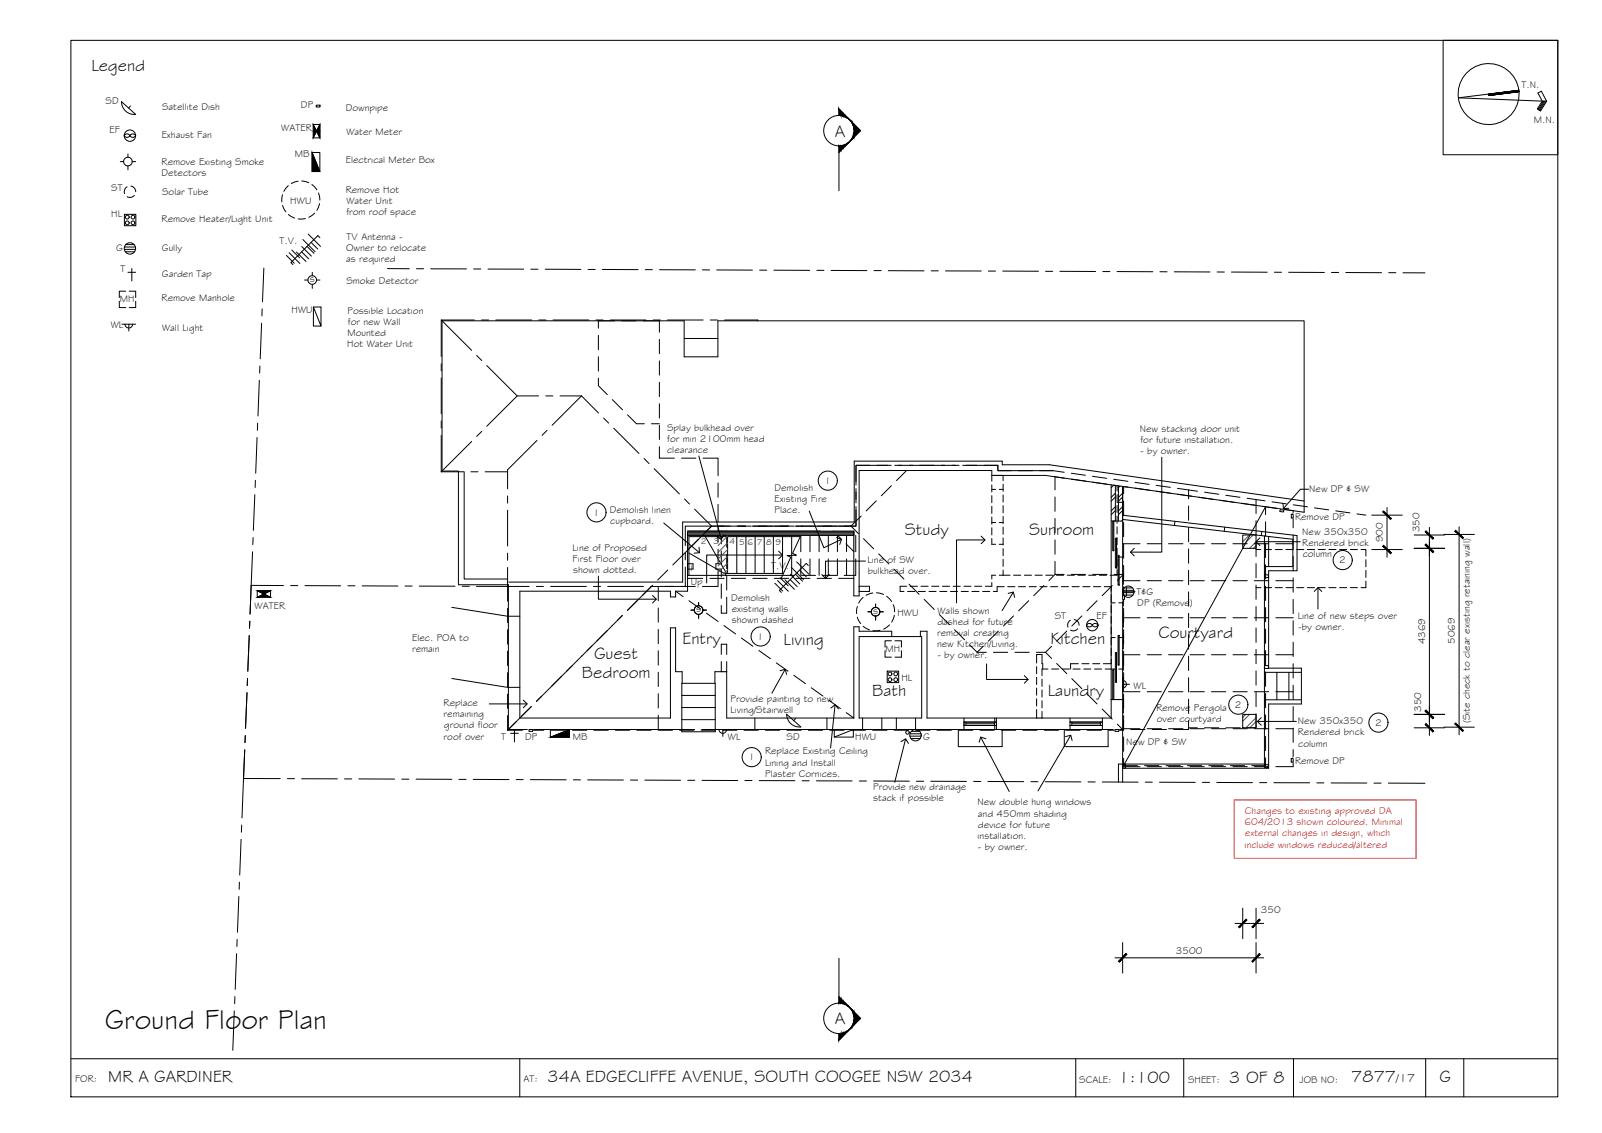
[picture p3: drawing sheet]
<svg xmlns="http://www.w3.org/2000/svg" width="420mm" height="297mm" viewBox="0 0 420 297" stroke-linecap="round" stroke-linejoin="round" font-family="sans-serif">
<!-- layer: BORDER -->
<g fill="none" stroke="#000" stroke-width=".26">
<path d="M18.6 10.6h390v277h-390zM378.5 10.6h30.1v30h-30.1zM398.4 23.7l-15.9 1.9 23.1 1-1.4-2.7-.8 .5 1.1 2.1-1.3 2.1 .8 .5 1.6-2.5M398.4 24l-7.9 1M404.8 26.5l-1.4 2.2M405.1 26.5l-1.5 2.3M405.3 26.6l-1.5 2.4M18.6 277.6h390M136.3 277.6v10M282.1 277.6v10M310.5 277.6v10M339.2 277.6v10"/>
<path d="M373.9 277.6v10M383.9 277.6v10"/>
<circle cx="390.4" cy="24.7" r="8"/>
</g>
<g fill="#000" stroke="#000" stroke-width=".26">
<path d="M390.4 24.7l8-1zM390.4 24.7l8-1v.3z"/>
<path d="M390.4 24.7l.1 .3 7.9-1zM390.5 25l7.9-1z"/>
</g>
<!-- layer: EXISTING -->
<g fill="none" stroke="#000" stroke-width=".26">
<path d="M156.9 99.2v1.9l2.4 2.4M156.9 87.9v3.8M156.9 93.5v3.8M161.2 84.1h-4.3v1.9M172.9 84.1v3M172.9 89v3.7M172.9 94.6v3.8M179.4 88.7h8.9M160.6 104.8l2.7 2.6M164.6 108.7l2.3 2.4h2.1M170.9 111.1h2M172.9 117.1v3h4"/>
<path d="M172.9 100.2v3.8M172.9 105.8v3.8M172.9 111.5v3.7M178.8 120.1h3.7M184.4 120.1h3.9v4.6M188.3 126.6v3.8M188.3 132.2v4.7M189.2 139.2v3.4M190.6 139.2v4.2M260.1 124.6v-1.2h-34.8v30.3M263.1 124.6h11.1l18.8 2.7M294.4 135.1l45.8 5.3v9.2h-7.5v25.6h8.6v9.4h-8.6v16.8h-38.3v3.6"/>
<path d="M294.4 136.2l44.7 5.2v7.1h-7.5M308.2 136.7l-.2 1.1M321.2 138.2l-.1 1.1M330.9 139.3l-.1 1.1M342 131.4l-66.8-9.6h-12.3v-.9h-38.9v16h-45v15.7h-45.6M189.2 144.5v3.3h-1.4v1.4h1.4v2M189.2 153.1v3.8M190.6 156.6v4.2h-1.4v-2.1M190.6 145.3v3.8M190.6 150.9v3.8M220.6 141.3l-2.1-2.1h-38.2v8.6h1.5v1.4h-1.5v5.8h-3.1v1.5h-1.4v-1.5h-39.5v33.2h39.5v-23.6h1.4v11.5h1.7v3M221.9 142.6l2 2v11.6h1.4v-1.1"/>
<path d="M331.6 140.5v59.8h-38.3v4.7M331.7 150.7h1v.7h-1zM332.7 140.6v7.9M133.3 161.6h3M178.8 179.1h8.8v12.7h-8.8zM189.2 173.4v2.7h-1.7v3M189.2 171.6v-2.7h1.4v2.7M225.3 166.9h16.4v21.3h-16.4zM233.9 166.9v-1.4h-8.6v-1.2h-1.4v23.9h-33.3v-14.7M241.4 166.9v-1.4h1.7v22.7h28.8M331.6 176.3h9.7M331.7 174.5h1v.8h-1z"/>
<path d="M334.9 176.3v7.2M338 176.3v7.2M133.3 180.2h3M178.8 191.3h-45.5v-38h-13.1v-29.8h-4.3v-39.4h63.5v9.4h8.9v-9.4h153.7v50.2l-47.6-6.8v63.8h-106.8M178.8 188.7h8.8M178.8 185.5h8.8M178.8 182.3h8.8M198 188.2v3.1M216.9 188.2v3.1M226.2 188.2v3.1M231.3 188.2v3.1M235.1 188.2v3.1"/>
<path d="M240.1 188.2v3.1M252.8 188.2v3.1M294.4 183.4h-3v4.8h-18.1M331.6 183.5h9.7M294.4 200.4h.8v1h-.8zM331.7 200.5h1v.7h-1z"/>
</g>
<!-- layer: ROOFPLAN -->
<g fill="none" stroke="#000" stroke-width=".26">
<path d="M115.7 83.9v9.6M115.7 95.4v1.8M115.7 99.1v9.4M124.4 83.9h-8.7l8 8M125 93.2l1.4 1.3M126.3 83.9h1.9M127.7 95.8l7.9 8M130.1 83.9h9.3M141.3 83.9h1.9M145 83.9h9.4M156.3 83.9h1.9M160 83.9h9.4"/>
<path d="M171.3 83.9h1.9M175.1 83.9h9.3M186.3 83.9h1.9M190 83.9h8.7v.2M115.7 110.4v1.8M115.7 114.1v9.6M123.7 115.7l-8 8M126.4 113.1l-1.4 1.3M140.8 115.5l-7.7 7.7v5M141.3 103.8h-5.7l-7.9 8M143.1 103.8h1.9M143.5 112.8l-1.3 1.3"/>
<path d="M146.9 103.8h5.6M152.5 103.8l-7.7 7.7M152.5 103.8l4.5 4.5M158.3 109.6l1.3 1.3M161 112.3l6.6 6.6M115.7 123.7h5.9M121.7 123.7v28.1h11.4M123.5 123.7h1.9M127.2 123.7h5.9M133.1 130v1.9M133.1 133.8v9.3M168.9 120.2l1.3 1.3"/>
<path d="M171.6 122.9l6.6 6.6M179.5 130.8l1.3 1.3M182.2 133.5l4.4 4.4M186.6 137.9l-2.2 2.3M186.6 137.9h3.3M191.8 137.9h3.7M197.4 137.9h3.8M203 137.9h3.8M208.7 137.9h3.7M214.3 137.9h3.7M219.9 137.9h3.3M223.2 137.9l2 2"/>
<path d="M225.9 135.3l-2.7 2.6M229.8 131.3l-2.6 2.7M233.8 127.3l-2.7 2.7M237.8 123.4l-2.7 2.6M276.7 130.3v3.8M276.7 135.9v3.8M279.2 125.4l-2.5-.4v3.4M281 125.6l3.7 .5M286.6 126.4l3.7 .6M292.1 127.2l3.8 .5M297.7 128l3.7 .5M303.3 128.8l3.7 .5"/>
<path d="M308.9 129.6l3.7 .5M314.4 130.4l3.7 .5M320 131.2l3.7 .5M325.6 131.9l3.7 .6M331.1 132.8l3.7 .5M336.7 133.5l2.5 .4v4.5M133.1 148.8v8.8M133.1 145v1.9M133.1 159.5v3.7M167.2 157.4l-2.7 2.7M171.2 153.4l-2.7 2.7M175.1 149.5l-2.6 2.6"/>
<path d="M179.1 145.5l-2.6 2.6M183.1 141.5l-2.7 2.6M226.5 141.2l2.6 2.7M230.4 145.2l2.7 2.7M234.4 149.2l2.7 2.6M238.4 153.2l2.7 2.6M242.4 157.1l2.6 2.7M269.8 157.5l-2.6 2.6M273.8 153.5l-2.7 2.7M276.7 141.6v3.7M276.7 147.2v3.4M276.7 150.6h2.4"/>
<path d="M276.7 150.6l-1.6 1.6M281 150.6h3.7M286.6 150.6h3.8M287.7 157.5l-2.6 2.6M291.7 153.5l-2.6 2.7M292.2 150.6h2.4l-1.6 1.6M294.6 150.6v2.6M294.6 155.1v3.7M339.2 140.2v3.8M339.2 145.9v3.7M339.2 151.5v3.8M339.2 157.1v3.8"/>
<path d="M133.1 165.1v3.8M133.1 170.7v3.8M133.1 176.4v3.7M147.3 177.3l-2.7 2.7M151.3 173.3l-2.7 2.7M155.2 169.3l-2.6 2.7M159.2 165.4l-2.6 2.6M163.2 161.4l-2.6 2.6M246.4 161.1l2.6 2.7M250.3 165.1l2.7 2.6M254.3 169.1l2 1.9M256.3 171h2.4"/>
<path d="M257.9 169.4l-1.6 1.6M260.5 171h3.8M261.8 165.5l-2.6 2.6M265.8 161.5l-2.6 2.6M266.2 171h3.7M271.8 171h2.4M275.8 169.4l-1.6 1.6 1.6 1.6M277.1 173.9l2.7 2.7M279.8 165.5l-2.7 2.6M281.1 177.9l2.6 2.7M283.7 161.5l-2.6 2.6M294.6 160.7v3.8"/>
<path d="M294.6 166.3v3.8M294.6 172v3.7M294.6 177.6v3.7M339.2 162.7v3.8M339.2 168.4v3.7M339.2 174v3.8M339.2 179.6v3.8M133.1 191.4h3.9M133.1 182v3.7M133.1 187.6v3.8M135.4 189.2l-2.3 2.2M138.9 191.4h3.7"/>
<path d="M139.3 185.2l-2.6 2.7M143.3 181.3l-2.6 2.6M144.5 191.4h3.8M150.1 191.4h3.8M155.8 191.4h3.7M161.4 191.4h3.7M167 191.4h3.8M172.6 191.4h3.8M178.3 191.4h3.7M183.9 191.4h3.7M189.5 191.4h3.8M195.1 191.4h3.8"/>
<path d="M200.8 191.4h3.7M206.4 191.4h3.7M212 191.4h3.8M217.6 191.4h3.8M223.3 191.4h3.7M228.9 191.4h3.7M234.5 191.4h3.8M240.1 191.4h3.8M245.8 191.4h3.7M251.3 191.3h11.5v4.4h-11.5zM251.4 191.4h3.7M257 191.4h3.8"/>
<path d="M262.6 191.4h3.8M268.3 191.4h3.7M273.9 191.4h3.7M279.1 191.3h11.5v4.4h-11.5zM279.5 191.4h3.8M285.1 181.9l2.6 2.6M285.1 191.4h3.8M289.1 185.9l2.6 2.6M290.8 191.4h3.8M293 189.9l1.6 1.5M294.4 191.3v9.7h4.6M294.6 183.2v3.8"/>
<path d="M294.6 188.8v2.6M339.2 185.2v3.8M339.2 190.9v3.7M339.2 196.5v4.5h-4.6M300.9 201h3.7M306.5 201h3.7M312.1 201h3.8M317.7 201h3.8M323.4 201h3.7M329 201h3.7"/>
</g>
<!-- layer: WORK BY OWNER -->
<g fill="none" stroke="#000" stroke-width=".26">
<path d="M260.1 128.3h1M260.1 137h1M260.1 124.6v1.6M260.1 127.1v1.9M260.1 129.9v1.9M260.1 132.7v1.9M260.1 135.5v1.9M260.1 138.4v1.8M262.1 128.3h1M262.1 137h1M263.1 124.6v1.4M263.1 127v1.8"/>
<path d="M263.1 129.8v1.8M263.1 132.6v1.8M263.1 135.4v1.9M263.1 138.2v1.9M291.4 127.1v56.3h3M291.8 136.6h.3v7.8h-.3zM292.1 127.2l-.7 .7M292.5 129.3l-1.1 1.1M292.5 132.9l-1.1 1.1M292.5 136.4l-.2 .2M292.5 130.3l-1.1 1.1M292.5 133.9l-1.1 1.1"/>
<path d="M292.5 127.3v9.3M293 131.7h1.4M293 127.3v1.4M293 129.7v1.8M293 132.5v1.9M293 135.3v1.9M293 138.1v1.9M293.3 127.4v9.2M293.8 127.4l-.5 .5M294.4 127.5v9.1h-3M294.4 129.3l-1.1 1.1M294.4 132.9l-1.1 1.1"/>
<path d="M294.4 136.4l-.2 .2M294.4 130.3l-1.1 1.1M294.4 133.9l-1.1 1.1M225.3 153.7h2.7v1.4h-2.7M237.8 153.7h-1.7v1.4h1M238 155.1h1.9M238.7 153.7h1.9M240.8 155.1h1.9M241.5 153.7h1.9M243.7 155.1h1.8M244.4 153.7h1.8M246.5 155.1h1.8"/>
<path d="M247.2 153.7h1.9M249.3 155.1h1.8M250 153.7h1.8M252.1 155.1h1.9M252.8 153.7h1.9M254.9 155.1h1.9M255.6 153.7h1.9M257.7 155.1h1.9M260.1 152.7v1h-1.7M260.1 141.2v1.5h1M261.1 150.8h-1v1M262.1 150.8h2.8"/>
<path d="M262.1 142.7h1M263.1 141v1.9M263.1 143.8v1.9M263.1 146.6v1.9M263.1 149.5v1.3M263.4 153.8h-1.9v1.3h-1M264.3 153.8h1.9M265.8 150.8h1.9M267.1 153.8h1.9M268.7 150.8h1.8M269.9 153.8h1.9M271.5 150.8h1.9"/>
<path d="M272.7 153.8h1.9M274.3 150.8h1.8M275.5 153.8h1.9M277.1 150.8h1.9M278.3 153.8h1.9M279.9 150.8h1.9M281.2 153.8h1.8M282.7 150.8h1.9M284 153.8h1.9M285.5 150.8h1.9M286.8 153.8h1.9M288.3 150.8h1.9"/>
<path d="M289.6 153.8h1.8v1.2M291.4 158h1.1M291.4 155.9v1.9M291.4 158.7v1.9M292.5 141.1h.3v7.8h-.3zM293 146h1.4M293 149.4v1.4h-1.8M293 140.9v1.9M293 143.7v1.9M293 146.6v1.8M293.2 145.6h.3v7.8h-.3zM293.4 158h1"/>
<path d="M329.4 154.1h1.3M329.4 144.1h1.3M331.6 154.1h1.9M331.6 144.1h1.9M334.5 154.1h1.8M334.5 144.1h1.8M337.3 154.1h1.8M337.3 144.1h1.8M340.1 154.1h1.9M340.1 144.1h1.9M342.9 154.1h1.9M342.9 144.1h1.9"/>
<path d="M345.7 154.1h1.9M345.7 144.1h1.9M348.5 154.1h1.9M348.5 144.1h1.9M351.3 154.1h1.9M351.3 144.1h1.9M354.1 154.1h1.9M354.1 144.1h1.9M357 144.1h1.2v1.7M358.2 152.4v1.7h-1.2M358.2 146.7v1.9M358.2 149.5v1.9"/>
<path d="M271.9 173.8v-2.2h1.4l.2 3.8M271.9 174.8v1.8M271.9 177.6v1.9M273.3 178.1v1.9M274.9 175.4h-1.6v1.7M275.8 175.4h1.9M278.6 175.4h1.9M281.4 175.4h1.9M282.8 174h-2v1.4M283.8 174h1.8M284.2 175.4h1.9M286.6 174h1.8"/>
<path d="M287 175.4h1.9M289.9 175.4h2.6M291.4 167.1h1.1M291.4 172.8v1.2h-2M291.4 161.6v1.8M291.4 164.4v1.8M291.4 167.2v1.9M291.4 170v1.9M291.8 175.6h.3v7.8h-.3zM292.5 171.1h.3v7.8h-.3zM293.2 166.6h.3v7.8h-.3zM293.4 175.4h1"/>
<path d="M293.4 167.1h1M260.9 188.2v1.1M260.9 190.2v1.1M271.9 180.4v1.9M271.9 183.2v1.9M271.9 186v2.2M273.3 180.9v1.9M273.3 183.7v1.9M273.3 186.5v1.7M280.6 188.2v1.1M280.6 190.2v1.1M289.1 188.2v1.1"/>
<path d="M289.1 190.2v1.1"/>
</g>
<!-- layer: BOUNDARY -->
<g fill="none" stroke="#000" stroke-width=".26">
<path d="M69.2 70.3l-.4 8.8M101.6 70.4l5.7 .1M109.2 70.5h1.9M113 70.5h9.4M124.2 70.5h1.9M128 70.5l9.4 .1M139.2 70.6h1.9M143 70.6h9.3M154.2 70.6h1.9M158 70.6l9.4 .1M169.2 70.7h1.9M173 70.7l9.4 .1"/>
<path d="M184.2 70.8h1.9M188 70.8h9.3M199.2 70.8h1.9M203 70.8l9.4 .1M214.2 70.9h1.9M218 70.9h9.4M229.2 70.9h1.9M233 71h9.3M244.2 71h1.9M248 71h9.4M259.2 71.1h1.9M263 71.1h9.4"/>
<path d="M274.2 71.1h1.9M278 71.1l9.3 .1M289.2 71.2h1.9M293 71.2h9.4M304.2 71.2l1.9 .1M308 71.3h9.3M319.2 71.3h1.9M323 71.3l9.3 .1M334.2 71.4h1.9M338 71.4h9.4M349.2 71.4h1.9M353 71.5h9.3"/>
<path d="M364.2 71.5h1.9M368 71.5h5.7M68 99.7l-.3 9.4M68.2 96l-.1 1.8M68.6 84.7l-.4 9.4M68.8 81l-.1 1.8M67.4 114.7l-.3 9.4M67.6 110.9l-.1 1.9M66.8 129.7l-.4 9.4M67 125.9l-.1 1.9M191.8 137.9h-12.1v5.1M193.7 137.9h1.8"/>
<path d="M197.4 137.9h9.4M208.7 137.9h1.9M224.5 132.8v5.1h-12.1M224.5 129v1.9M232.8 122h-8.3v5.2M234.7 122h1.8M238.4 122h9.4M249.7 122h1.9M253.4 122h8.3v1.4h14.5M65.9 153.5h8.4M66.2 144.7l-.6 16.3M66.4 140.9l-.1 1.9"/>
<path d="M76.2 153.5h1.9M80 153.5l9.4 .1M91.2 153.6h1.9M95 153.6h9.4M106.2 153.6h1.9M110 153.7h9.3M121.2 153.7h1.9M125 153.7h13.8M140.7 153.7h1.8M144.4 153.7h9.4M155.6 153.7h1.9M159.4 153.7h9.4"/>
<path d="M170.7 153.7h1.8M179.7 148.7v5h-5.3M179.7 144.9v1.9M64.9 177.9l-.1 1.8M65.4 166.6l-.4 9.4M65.5 162.9l-.1 1.8M64.2 196.6l-.3 7.5M64.3 192.8l-.1 1.9M64.8 181.6l-.4 9.4M63.4 216.3l-.1 1.9M63.9 204.1l-.4 10.3M63.9 204.1h9.6"/>
<path d="M75.4 204.1h1.8M79.1 204.2h9.4M90.4 204.2h1.9M94.1 204.2l9.4 .1M105.4 204.3h1.8M109.1 204.3h9.4M120.4 204.3h1.8M124.1 204.3l9.4 .1M135.4 204.4h1.8M139.1 204.4h9.4M150.4 204.4l1.8 .1M154.1 204.5h9.4"/>
<path d="M165.4 204.5h1.8M169.1 204.5l9.4 .1M180.4 204.6h1.8M184.1 204.6h9.4M195.4 204.6h1.8M199.1 204.7h9.4M210.4 204.7h1.8M214.1 204.7h9.4M225.4 204.8h1.8M229.1 204.8h9.4M240.4 204.8h1.8M244.1 204.8l9.4 .1"/>
<path d="M255.4 204.9h1.8M259.1 204.9h9.4M270.4 204.9h1.8M274.1 204.9l9.4 .1M285.4 205h1.8M289.1 205l9.4 .1M300.4 205.1h1.8M304.1 205.1h9.4M315.4 205.1h1.8M319.1 205.1l9.4 .1M330.4 205.2h1.8M334.1 205.2h9.4"/>
<path d="M345.4 205.2h1.8M349.1 205.3h9.4M360.3 205.3h1.9M364.1 205.3l9.6 .1M62.6 235l-.3 9.4M62.8 231.3l-.1 1.9M63.2 220l-.3 9.4M62 250l-.3 9.4M62.2 246.3l-.1 1.9M61.5 265l-.4 10.4M61.6 261.3l-.1 1.8"/>
</g>
<!-- layer: 0.13 -->
<g fill="none" stroke="#000" stroke-width=".26">
<path d="M210.5 139.4l-2.6 5.7 1 .5h-2.5l1 .5-2.6 5.7M294.7 127.6v1.9M294.7 131.3v3.8M294.7 137v3.7M329.4 131l2.4 .3M331.9 134.9v-2l-37.2 67.8M331.9 136.8v3.8M333.6 131.6l3.7 .5M339.2 132.3l3.7 .6M344.7 133.2l3.8 .5M350.3 133.9l3.7 .6M355.9 134.7l2.3 .4"/>
<path d="M177.2 155l2 1.4M180.7 157.5l3.1 2.2M294.4 152.2h4.6M294.4 142.6h4.6M294.7 142.6v3.7M294.7 148.2v3.8M294.7 153.8v3.8M294.7 159.5v3.7M300.9 152.2h3.7M300.9 142.6h3.7M306.5 152.2h3.7M306.5 142.6h3.7"/>
<path d="M312.1 152.2h3.8M312.1 142.6h3.8M317.7 152.2h3.8M317.7 142.6h3.8M323.4 152.2h3.7M323.4 142.6h3.7M329 152.2h3.7M329 142.6h3.7M331.9 142.4v3.8M331.9 148.1v3.7M331.9 153.7v3.7M331.9 159.3v3.7"/>
<path d="M334.6 152.2h4.6M334.6 142.6h4.6M185.3 160.8l3 2.1M189.9 164l3 2.2M194.4 167.3l3.1 2.2M199 170.5l3.1 2.2M203.6 173.8l3.1 2.2M208.2 177.1l3.1 2.1M294.4 171.7h4.6M294.4 162h4.6M294.7 165.1v3.7M294.7 170.7v3.8"/>
<path d="M294.7 176.3v3.8M300.9 171.7h3.7M300.9 162h3.7M306.5 171.7h3.7M306.5 162h3.7M312.1 171.7h3.8M312.1 162h3.8M317.7 171.7h3.8M317.7 162h3.8M323.4 171.7h3.7M323.4 162h3.7M329 171.7h3.7"/>
<path d="M329 162h3.7M331.9 164.9v3.8M331.9 170.6v3.7M331.9 176.2v3.7M334.6 171.7h4.6M334.6 162h4.6M212.8 180.3l3 2.2M217.4 183.6l3 2.2M221.9 186.8l2 1.4M294.4 191h4.6M294.4 181.3h4.6M294.7 182v3.7"/>
<path d="M294.7 187.6v3.7M294.7 193.2v3.8M294.7 198.8v1.9M300.9 191h3.7M300.9 181.3h3.7M306.5 191h3.7M306.5 181.3h3.7M312.1 191h3.8M312.1 181.3h3.8M317.7 191h3.8M317.7 181.3h3.8M323.4 191h3.7"/>
<path d="M323.4 181.3h3.7M329 191h3.7M329 181.3h3.7M331.9 181.8v3.7M331.9 187.4v3.8M331.9 193.1v3.7M331.9 198.7v2h-3.6M334.6 191h4.6M334.6 181.3h4.6M294.7 200.7h3.6M300.2 200.7h3.7M305.8 200.7h3.7"/>
<path d="M311.4 200.7h3.8M317 200.7h3.8M322.7 200.7h3.7"/>
</g>
<!-- layer: HATCH -->
<g fill="none" stroke="#545454" stroke-width=".26">
<path d="M189.3 140.3l-1 1M190.8 140.5l-2.5 2.5M190.8 142.3l-2.5 2.5M190.8 144.1l-2.5 2.5M190.8 145.9l-2.5 2.5M190.8 147.6l-2.5 2.5M190.8 149.4l-1.4 1.4M327.7 140.3l-1.8 1.7M328.7 140.3l-2.8 2.7M329.4 142l-1.7 1.8M329.4 143l-.7 .8M326.7 187.3l-.8 .8"/>
<path d="M327.7 187.3l-1.8 1.8M329.4 188.1l-2.6 2.7M329.4 189.1l-1.6 1.7"/>
</g>
<!-- layer: SERVICES -->
<g fill="none" stroke="#000" stroke-width=".26">
<path d="M31.9 26.6a3.4 3.4 0 0 0 3.7 3.4M31.9 26.7l3.7 3.3M32.8 35.3a.86 .86 0 0 1 1.3 .3 .86 .86 0 0 1-1.5 0zM34.2 27.8l-.5 .5M34.3 35.3a.86 .86 0 0 1 1.3 .3 .86 .86 0 0 1-1.5 0zM81.9 40v5h2l-2-5h2v5M82.9 27.6h1v.5h-1zM83.9 32.6v3.5l-1.8-3.5h1.8l-1.8 3.5h1.8M31.5 42.4h.9M32.6 56.2h3v3h-3zM33.3 49a1.47 1.47 0 0 0-.6 1.8M33.6 40.4v.8"/>
<path d="M33.6 43.5v1M34.3 48.8a1.52 1.52 0 0 1 1.3 1.5M34.7 42.4h.9M35.2 51.2a1.47 1.47 0 0 1-1.9 .4M74.1 51l-.2 1.9M74.1 53.9l.9 1.6M75.6 48.7l-1.1 1.5M75.6 56.2l1.7 1M78.2 47.5l-1.8 .6M79.1 47.4l1.9 .5M80.1 57.3l-1.9 .1M81.8 48.4l1.3 1.4"/>
<path d="M82.5 55.9l-1.5 1.1M83.5 50.6l.4 1.8M83.8 53.4l-.7 1.7M31.3 79v1.6h1.7M32.6 65.4h3M32.6 64.8h2.9M32.9 66h2.4M33 76.3h-1.7v1.7M33 64.1h2.2M33.6 71.4h2M33.9 76.3h1.7v1.7M34.6 70.4v3.3"/>
<path d="M35.6 79v1.6h-1.7M75.1 67l2.1 2M75.8 66.2l2.8 2.9M76.5 65.5l2.1 2.1M77.8 66.1l2.4 2.5M79.1 66l1.8 1.9M79.1 64.6l2.6 2.6M79.4 62.8l3.2 3.2M79.9 73.4h.9M80.5 64.6l1.9 1.8M80.8 61.4l3.3 3.2M81.6 63.5l1.7 1.8"/>
<path d="M81.9 71.4v.9M81.9 74.6v1M83 73.4h.9M83.9 62.3l-.5-.5-7.1 7 .5 .6M32 85h3.6M32.8 85a1.01 1.01 0 0 0 1 1 1.01 1.01 0 0 0 1-1M33.8 85v1.8M82.2 80.5l2 5v-5h-2v5h2M335.7 133.6l1 .1-.1 .5-1-.1zM338.7 134.8h.5v1h-.5zM67.5 154.9h3.5l-3.5 1.7v-1.7l3.5 1.7v-1.7M118.5 159.2l14.6 2.4"/>
<path d="M181.2 159.9h.9M183.2 157.9v.9M184.4 159.9h.9M203.2 152.9l2.1 2.1M203.9 152.2l2.8 2.8M204.6 151.5l2.1 2.1M205.9 152l2.5 2.5M207.2 151.9l1.9 1.9M207.3 150.6l2.5 2.5M207.5 148.7l3.2 3.2M208.6 150.6l1.9 1.8M208.9 147.3l3.3 3.2"/>
<path d="M209.7 149.5l1.8 1.7M212 148.2l-.5-.5-7.1 7.1 .5 .5M224.9 159l-.2 1.9M226.4 156.6l-1.2 1.5M228.9 155.5l-1.8 .6M229.6 158.4v.9M229.9 155.4l1.8 .4M232.5 156.3l1.3 1.4M234.3 158.5l.3 1.9M294.4 156.2h.5v1h-.5zM294.4 155.1h3.3M294.5 155.4h2.9"/>
<path d="M294.5 154.8h2.9M294.7 156h2.4M294.8 154.1h2.2M295.4 154.1v2.1M118.5 177.9l14.6 2.3M183.2 161.1v1M224.9 161.8l.8 1.7M226.4 164.2l1.6 .9M227.6 160.4h.9M229.6 161.5v1.1M230.8 160.4h.9M230.8 165.2l-1.9 .1"/>
<path d="M232.1 170.6v1.7h1.7M232.7 176h3v3h-3zM233.3 163.8l-1.6 1.1M233.8 168h-1.7v1.7M234.6 161.3l-.7 1.8M234.7 168h1.7v1.7M236.4 170.6v1.7h-1.7M280.7 162.6a1.5 1.5 0 0 0-.6 1.8M281.8 162.4a1.52 1.52 0 0 1 1.2 1.5M282.6 164.8a1.47 1.47 0 0 1-1.8 .4M285.2 163.7a.86 .86 0 0 1 1.3 .2 .86 .86 0 0 1-1.5 0zM286.5 163.9a.86 .86 0 0 1 1.5 0"/>
<path d="M286.5 163.9a.86 .86 0 0 0 1.5 0M294.4 178.4a1.01 1.01 0 0 1 1 1 1.01 1.01 0 0 1-1 1M294.4 179.4h1.8M294.4 177.6v3.6M133.9 192.2h2M134.9 191.3v3.2M138.7 191.3h1v.4h-1zM149.3 191.3h-5v2l5-2v2h-5M187.8 191.3h3.6M188.6 191.2a1.01 1.01 0 0 0 1 1 1.01 1.01 0 0 0 1-1M189.6 191.3v1.8M206.3 187.2l3.7 3.4a3.4 3.4 0 0 1-3.7-3.4z"/>
<path d="M208.7 188.4l-.5 .5M223.8 191.3v1.9h-5v-1.9h5l-5 1.9M238.7 193h2.9M238.7 192.4h2.9M238.9 193.6h2.4M239 191.7h2.2M292.4 191.3h1v.4h-1zM338.7 198.9h.5v.9h-.5z"/>
<circle cx="34.1" cy="35.6" r="1.49"/>
<circle cx="33.4" cy="58.4" r=".5"/>
<circle cx="33.4" cy="56.9" r=".5"/>
<circle cx="33.5" cy="42.4" r="1.13"/>
<circle cx="34.9" cy="56.9" r=".5"/>
<circle cx="34.9" cy="58.4" r=".5"/>
<circle cx="34.1" cy="65.1" r="1.49"/>
<circle cx="81.9" cy="73.4" r="1.13"/>
<circle cx="183.2" cy="159.9" r="1.13"/>
<circle cx="295.9" cy="155.1" r="1.49"/>
<circle cx="229.6" cy="160.4" r="1.13"/>
<circle cx="233.4" cy="176.7" r=".5"/>
<circle cx="233.4" cy="178.2" r=".5"/>
<circle cx="234.9" cy="176.7" r=".5"/>
<circle cx="234.9" cy="178.2" r=".5"/>
<circle cx="286.5" cy="163.9" r="1.49"/>
<circle cx="238" cy="192" r=".46"/>
<circle cx="240.1" cy="192.7" r="1.49"/>
</g>
<path d="M81.9 40l2 5h-2zM82.1 32.6l.9 1.8h-.9zM82.1 34.4h.9l-.9 1.7zM83 34.4h.9v1.7zM83.9 32.6v1.8h-.9zM67.5 156.6l1.7-.9v.9zM67.5 154.9h1.7v.8zM69.2 155.7l1.8 .9h-1.8zM69.2 154.9h1.8l-1.8 .8zM144.3 193.3l5-2v2z" fill="#000" stroke="#000" stroke-width=".26"/>
<!-- layer: MASK -->
<g fill="#fff" stroke="#fff" stroke-width=".26">
<path d="M138.7 191.3l1 .4v-.4zM138.7 191.3l1 .4h-1z"/>
<path d="M294.4 156.2v1l.5-1zM294.9 156.2v1h-.5z"/>
<path d="M338.7 134.8v1l.5-1zM339.2 134.8v1h-.5z"/>
<path d="M338.7 198.9v.9l.5-.9zM339.2 198.9v.9h-.5z"/>
<path d="M82.9 27.6l1 .5v-.5zM82.9 27.6l1 .5h-1z"/>
<path d="M335.7 133.6l.9 .6 .1-.5zM335.7 133.6l.9 .6-1-.1z"/>
<path d="M292.4 191.3l1 .4v-.4zM292.4 191.3l1 .4h-1z"/>
<path d="M338.7 198.9v.9l.5-.9zM339.2 198.9v.9h-.5z"/>
</g>
<!-- layer: NEWWORK -->
<path d="M189.2 139.2h1.4M218.5 139.2h5.4v5.4M260.1 124.6h3M180.3 147.8v1.4M225.3 153.7v1.4M189.2 176.1h1.4M271.9 188.2h1.4" fill="none" stroke="#000" stroke-width=".3"/>
<!-- layer: 0 -->
<g fill="none" stroke="#000" stroke-width=".26">
<path d="M183.3 119.6l5.9 21.8M304.7 119.9v24.9h-8.2M174.1 137.1l9.4 7.8M212.2 134l3.9 9.6 4.6-2.2M336.5 131.9l.1 1.4h1.4M343.2 128.3h-2.1l-4.5 5M156.9 151v6.1h15.2M171.1 156.1l1 1-1 1M183.3 143.5l.2 1.4-1.4 .1M189.9 140.2l-.7 1.2-1.2-.7M204.2 144.5l1 1-1 1M205.2 145.5h-19.9v7.3"/>
<path d="M215.5 150.6l1 1 1-1M219.4 140.9l1.3 .5-.5 1.3M227 147.1h-10.5v4.5M257.3 140.6l1 1-1 1M258.3 141.6h-7.4v16.4M264.4 155.6l1.4-.4 .3 1.4M265.8 155.2l-3 4.9M297.5 143.7l-1 1.1 1 .9M329.4 142h11.6M330.4 141l-1 1 1 1M344.7 155.1l1-1 1 1M345.7 154.1v5.6"/>
<path d="M204.6 175.8l1.3-.3 .4 1.3M205.9 175.5l-3.5 6.2M258.7 174v4.1h10.9M268.7 177.1l.9 1-.9 1M128.3 184.5h9.9M137.2 183.6l1 .9-1 1.1M217.9 185.6l1.1-.8 .9 1.1M219 184.8l-1.2 11.3M236.3 194.4l1.2-.7 .8 1.2M237.5 193.7l-2.8 11.4M257.2 193.2l7.5 14.3M258.6 193.7l-1.4-.5-.4 1.4"/>
<path d="M279.4 193.1l1.4-.3 .4 1.3M280.8 192.8l-8.6 14.6M329.8 189.1h10.2M330.8 188.1l-1 1 1 1"/>
</g>
<!-- layer: NEWWORK -->
<g fill="none" stroke="#000" stroke-width=".26">
<path d="M180.3 139.4h43.6v.9h-43.6zM191.4 137.9h-3.1v4.2M193.3 137.9h3.7M198.9 137.9h3.8M204.5 137.9h3.8M210.2 137.9h3.7M215.8 137.9h3.7M224.5 133.7v4.2h-3.1M224.5 128.1v3.7M228.1 122h-3.6v4.2M230 122h3.7M235.6 122h3.8"/>
<path d="M241.2 122h3.8M246.9 122h3.7M252.5 122h3.7M258.1 122h3.6v1.4h3.5M267.1 123.4h3.7M272.7 123.4h3.5l2.9 .4M281 124.1l3.7 .5M286.5 124.9l3.7 .5M292.1 125.7l3.7 .5M297.7 126.5l3.7 .5M303.2 127.2l3.7 .6M308.8 128l5.3 .8"/>
<path d="M311.7 128.5v2.3M311.7 132.7v3.7M311.7 138.3v3.7M315.9 129l3.7 .6M321.5 129.9l3.7 .5M327.1 130.6l2.3 .4v3.6M329.4 136.5v3.8M172.6 159.4v3.7M176.7 153.7h-4.1v3.8M178.6 153.7h3.8M180.3 151.6h4M186.2 151.6h3.7"/>
<path d="M188.3 149.6v4.1h-4.1M188.3 144v3.7M191.8 151.6h3.8M197.4 151.6h3.8M203.1 151.6h3.7M208.7 151.6h3.7M214.3 151.6h3.8M219.9 151.6h4M311.7 143.9v3.8M311.7 149.5v3.8M311.7 155.2v3.7M325.9 140.3h3.5v3.5h-3.5z"/>
<path d="M329.4 142.1v3.8M329.4 147.8v3.7M329.4 153.4v3.7M329.4 159v3.8M172.6 165v3.8M172.6 170.6v3.8M172.6 176.2v3.8M311.7 160.8v3.7M311.7 166.4v3.8M311.7 172v3.8M311.7 177.7v3.7M329.4 164.6v3.8"/>
<path d="M329.4 170.3v3.7M329.4 175.9v3.7M172.6 187.5v3.8h4M172.6 181.9v3.7M178.4 191.3h3.8M184.1 191.3h3.7M189.7 191.3h3.7M195.3 191.3h3.8M200.9 191.3h3.8M206.6 191.3h3.7M212.2 191.3h3.7M217.8 191.3h3.8"/>
<path d="M223.4 191.3h3.8M229.1 191.3h3.7M234.7 191.3h3.7M240.3 191.3h3.8M245.9 191.3h3.8M251.6 191.3h3.7M252.8 189.3v.9M257.2 191.3h3.7M261.3 189.3v.9M262.8 191.3h3.8M268.4 191.3h3.8M274.1 191.3h3.7"/>
<path d="M279.7 191.3h3.7M280.6 189.3v.9M285.3 191.3h3.8M289.1 189.3v.9M290.9 191.3h3.8M296.6 191.3h3.7M302.2 191.3h3.7M311.7 188.9v2.4h-3.9M311.7 190.8h2.3M311.7 183.3v3.7M315.9 190.8h3.7M321.5 190.8h3.8"/>
<path d="M325.9 187.3h3.5v3.5h-3.5zM329.4 187.1v3.7h-2.3M329.4 181.5v3.8"/>
</g>
<!-- layer: DIMENSION -->
<g fill="none" stroke="#000" stroke-width=".26">
<path d="M359.8 135.1h8M363.8 133.1v13M374.9 138.3v54.5M382.7 138.1v54.6M359.8 144.1h8M370.9 140.3h8M370.9 143.8h8M378.7 140.1h8M261.3 188.2v3.1M370.9 187.3h8M370.9 190.8h8M378.7 190.6h8"/>
<path d="M325.9 238.1v8M329.4 238.1v8M292.4 251.1h39M294.4 247.1v8M323.9 242.1h7.5M329.4 247.1v8"/>
</g>
<!-- layer: 0 -->
<g fill="#000" stroke="#000" stroke-width=".26">
<path d="M362.7 134.2l2 2 .2-.2zM362.7 134.2l.2-.2 2 2z"/>
<path d="M362.9 143l-.2 .2 2.2 1.8zM362.7 143.2l2.2 1.8-.2 .2z"/>
<path d="M374 142.7l-.2 .2 2.2 1.7zM373.8 142.9l2.2 1.7-.2 .3z"/>
<path d="M373.8 139.4l2 2 .2-.2zM373.8 139.4l.2-.2 2 2z"/>
<path d="M373.8 142.9l2 2 .2-.3zM373.8 142.9l.2-.2 2 1.9z"/>
<path d="M381.6 139.2l2 2 .2-.2zM381.6 139.2l.2-.2 2 2z"/>
<path d="M374 186.2l-.2 .2 2.2 1.8zM373.8 186.4l2.2 1.8-.2 .2z"/>
<path d="M374 189.7l-.2 .2 2.2 1.8zM373.8 189.9l2.2 1.8-.2 .2z"/>
<path d="M373.8 186.4l2 2 .2-.2zM373.8 186.4l.2-.2 2 2z"/>
<path d="M381.8 189.5l-.2 .3 2.2 1.8zM381.6 189.8l2.2 1.8-.2 .2z"/>
<path d="M295.3 250l-1.8 2.2 2-2zM295.3 250l-1.8 2.2-.2-.2z"/>
<path d="M326.8 241l-1.8 2.2 2-2zM326.8 241l-1.8 2.2-.2-.2z"/>
<path d="M330.3 241l-2 2 .2 .2zM330.3 241l.2 .2-2 2z"/>
<path d="M328.3 252l.2 .2 1.8-2.2zM330.3 250l.2 .2-2 2z"/>
</g>
<!-- layer: STAIRS -->
<g fill="none" stroke="#000" stroke-width=".26">
<path d="M180.3 140.3h29.7v4.3M180.3 150.8h28M180.7 145l9.6 5.6M185 140.7l5.5 9.6M190.8 140.7v9.6M193.2 140.7v9.6M195.6 140.7v9.6M198 140.7v9.6M200.4 140.7v9.6M202.8 140.7v9.6M205.2 140.7v9.6M205.5 150.3h-15.2v.5"/>
<path d="M207.6 140.7v10.1M209.9 140.7h-29.2v10.1M210 146.5v4.3M210.1 150.8h3.8M212.4 140.3v4.3M212.4 146.5v4.3M214.8 140.3v4.3M214.8 146.5v4.3M215.8 150.8h3.7M217.2 140.3v4.3M217.2 146.5v4.3M219.6 140.3v4.3"/>
<path d="M219.6 146.5v4.3M222 140.3v4.3M222 146.5v4.3M224.4 146.5v4.3h-3M224.4 140.3v4.3"/>
</g>
<!-- layer: HATCH -->
<path d="M180.3 139.4l43.6 .9v-.9zM180.3 139.4l43.6 .9h-43.6z" fill="#545454" stroke="#545454" stroke-width=".26"/>
<!-- layer: SECTION POINT -->
<g fill="#000" stroke="#000" stroke-width=".26">
<path d="M222.5 37.4l.3-.3zM222.5 31l.3 .4zM223.2 36.7l-.4 .4zM223.2 31.8l.3 .6zM224 32.6l1.7 1.7-1.7 1.6zM222.5 263.8l.3 .4zM222.5 270.2l.3-.4zM222.8 264.2l.4 .4zM223.5 268.9l-.3 .5zM224 265.3l1.7 1.7-1.7 1.7z"/>
<path d="M220 28.6l.5 .5v1.2zM220 28.6v1.7h.5z"/>
<path d="M220 38.3l.5-.1v1.2zM220 38.3v1.6l.5-.5z"/>
<path d="M220.5 29.1l.6 .5v.8zM220.5 29.1v1.2l.6 .1z"/>
<path d="M220.5 38.2l.6-.1v.8zM220.5 38.2v1.2l.6-.5z"/>
<path d="M221.1 29.6l.5 .5v.5zM221.1 29.6v.8l.5 .2z"/>
<path d="M221.1 38.1l.5-.1v.4zM221.1 38.1v.8l.5-.5z"/>
<path d="M221.6 30.1l.4 .7zM221.6 30.1v.5l.4 .2z"/>
<path d="M221.6 38l.4-.3v.2zM221.6 38v.4l.4-.5z"/>
<path d="M222 30.6l.5 .5zM222 30.6v.2l.5 .3z"/>
<path d="M222 37.7l.5-.3zM222 37.7v.2l.5-.4z"/>
<path d="M223.2 31.8l.3 .6zM222.8 31.4l.4 .5z"/>
<path d="M223.5 36.2l-.3 .5zM223.2 36.7l.3-.3z"/>
<path d="M223.5 32.1l.3 .3v.5zM223.5 32.1l.3 .8z"/>
<path d="M223.8 35.7v.5h-.3zM223.5 36.2v.2l.3-.2z"/>
<path d="M223.8 32.4l.1 1zM223.8 32.4l.1 1z"/>
<path d="M223.9 35.1v.9l-.1-.3zM223.8 35.7v.5l.1-.2z"/>
<path d="M223.9 32.5l.1 1.5zM223.9 32.5l.1 1.5z"/>
<path d="M224 34.6v1.3zM223.9 35.1v.9z"/>
<path d="M220.5 270.9l-.5 1.7 .5-.5zM220 271l.5-.1-.5 1.7z"/>
<path d="M220.5 261.8l-.5 1.2h.5zM220 261.3l.5 .5-.5 1.2z"/>
<path d="M221.1 270.9l-.6 1.2 .6-.5zM220.5 270.9h.6l-.6 1.2z"/>
<path d="M221.1 262.4l-.6 .6 .6 .1zM220.5 261.8l.6 .6-.6 .6z"/>
<path d="M221.6 270.7l-.5 .9 .5-.5zM221.1 270.9l.5-.2-.5 .9z"/>
<path d="M221.1 263.1l.5 .2v-.4zM221.1 262.4l.5 .5-.5 .2z"/>
<path d="M222 270.5l-.4 .6zM221.6 270.7l.4-.2-.4 .6z"/>
<path d="M221.6 263.3l.4 .2v-.2zM221.6 262.9l.4 .4h-.4z"/>
<path d="M222.5 270.2l-.5 .5zM222 270.5l.5-.3-.5 .5z"/>
<path d="M222 263.5l.5 .3zM222 263.3l.5 .5-.5-.3z"/>
<path d="M223.5 268.9l-.3 .5zM223.2 269.4l-.4 .4z"/>
<path d="M223.2 264.6l.3 .5zM223.2 264.5l.3 .4z"/>
<path d="M223.8 268.4l-.3 .7 .3-.2zM223.8 268.4l-.3 .7z"/>
<path d="M223.5 265.1l.3 .5v-.5zM223.5 264.9l.3 .2h-.3z"/>
<path d="M223.9 267.8l-.1 1.1zM223.9 267.8l-.1 1.1z"/>
<path d="M223.9 265.2l-.1 .4 .1 .5zM223.8 265.1l.1 .1-.1 .4z"/>
<path d="M224 267.3l-.1 1.4zM224 267.3l-.1 1.4z"/>
<path d="M224 265.3v1.4zM223.9 265.2v.9z"/>
</g>
<g fill="none" stroke="#000" stroke-width=".26">
<path d="M220 30.3v-1.7l5.7 5.7-5.7 5.6M220 38.3v11.7M220 251.2v11.8M220 261.3l5.7 5.7-5.7 5.6v-1.6"/>
<circle cx="220" cy="34.3" r="4"/>
<circle cx="220" cy="267" r="4"/>
</g>
<!-- layer: ROOFPLAN NEW -->
<path d="M186.6 137.9l-7.6 7.7M170.8 153.7l-6.2 6.3M150 174.6l-6.6 6.6M152.6 171.9l-1.3 1.4M160.6 164l-6.6 6.6M163.2 161.3l-1.3 1.4M139.4 185.2l-6.3 6.2M142 182.5l-1.3 1.4" fill="none" stroke="#000" stroke-width=".26"/>
<!-- layer: WINDOWS -->
<path d="M252.8 189.3h8.5M252.8 190.2h8.5M253.3 189.8h7.5M253.3 189.3v.9M260.8 189.3v.9M280.6 189.3h8.5M280.6 190.2h8.5M281.1 189.3v.9M281.1 189.8h7.5M288.6 189.3v.9" fill="none" stroke="#000" stroke-width=".26"/>
<!-- layer: TEXT -->
<path d="M323.7 209.7h47.7v15.3h-47.7z" fill="none" stroke="#f00" stroke-width=".26"/>
<g fill="none" stroke="#000" stroke-width=".26">
<circle cx="156.4" cy="134.3" r="2.51"/>
<circle cx="217.1" cy="126" r="2.51"/>
<circle cx="352.1" cy="146.8" r="2.51"/>
<circle cx="199.5" cy="166.9" r="2.51"/>
<circle cx="197.1" cy="198.5" r="2.51"/>
<circle cx="324.8" cy="184.7" r="2.51"/>
<circle cx="361.5" cy="189.4" r="2.51"/>
</g>
<text font-size="7.5" x="27.5" y="269.7">Ground Floor Plan</text>
<g font-size="4.5">
<text x="24" y="18.6">Legend</text>
<text x="218.9" y="36">A</text>
<text x="237.3" y="140.3">Study</text>
<text x="269.9" y="140.3">Sunroom</text>
<text x="303.8" y="167.2">Courtyard</text>
<text x="155.8" y="172.8">Guest</text>
<text x="179" y="168.8">Entry</text>
<text x="205.5" y="169.1">Living</text>
<text x="275.6" y="168.8">Kitchen</text>
<text x="152.6" y="177.8">Bedroom</text>
<text x="228.8" y="182.6">Bath</text>
<text x="274.8" y="182.6">Laundry</text>
<text x="218.9" y="268.4">A</text>
<text x="28.4" y="283.6">MR A GARDINER</text>
<text x="143.6" y="283.6">34A EDGECLIFFE AVENUE, SOUTH COOGEE NSW 2034</text>
<text x="293.3" y="283.9">1:100</text>
<text x="322.3" y="283.9">3 OF 8</text>
<text x="354.4" y="283.8">7877</text>
<text x="377.5" y="283.8">G</text>
</g>
<text font-size="3.2" x="366.2" y="283.8">/17</text>
<g font-size="2.6">
<text x="399.1" y="23">T.N.</text>
<text x="27.7" y="27.3">SD</text>
<text x="42.5" y="28.7">Satellite Dish</text>
<text x="78.9" y="28.3">DP</text>
<text x="90.7" y="29">Downpipe</text>
<text x="28.7" y="34.8">EF</text>
<text x="73.8" y="34.3">WATER</text>
<text x="90.8" y="35.4">Water Meter</text>
<text x="402.2" y="32.1">M.N.</text>
<text x="42.4" y="36.3">Exhaust Fan</text>
<text x="77.3" y="41.2">MB</text>
<text x="42.4" y="43.2">Remove Existing Smoke</text>
<text x="42.4" y="46.1">Detectors</text>
<text x="90.7" y="42.8">Electrical Meter Box</text>
<text x="29.2" y="50.1">ST</text>
<text x="42.5" y="51.1">Solar Tube</text>
<text x="76.1" y="53.6">HWU</text>
<text x="90.7" y="50.6">Remove Hot</text>
<text x="90.8" y="53.5">Water Unit</text>
<text x="29.2" y="57">HL</text>
<text x="42.4" y="58.3">Remove Heater/Light Unit</text>
<text x="90.8" y="56.4">from roof space</text>
<text x="30.4" y="65.9">G</text>
<text x="42.5" y="65.8">Gully</text>
<text x="73.3" y="63.9">T.V.</text>
<text x="90.8" y="65.8">Owner to relocate</text>
<text x="90.9" y="62.8">TV Antenna -</text>
<text x="31.6" y="71.3">T</text>
<text x="90.8" y="68.7">as required</text>
<text x="42.5" y="72.6">Garden Tap</text>
<text x="81.2" y="73.9">s</text>
<text x="90.9" y="74.4">Smoke Detector</text>
<text x="31.4" y="79.2">MH</text>
<text x="42.4" y="79">Remove Manhole</text>
<text x="76.5" y="82.2">HWU</text>
<text x="91.1" y="82.3">Possible Location</text>
<text x="29.1" y="85.9">WL</text>
<text x="42.5" y="86.6">Wall Light</text>
<text x="91.1" y="88.2">Mounted</text>
<text x="91.2" y="85.3">for new Wall</text>
<text x="91.1" y="91.1">Hot Water Unit</text>
<text x="175" y="113">Splay bulkhead over</text>
<text x="298.9" y="113.3">New stacking door unit</text>
<text x="175" y="118.9">clearance</text>
<text x="175" y="116">for min 2100mm head</text>
<text x="299.1" y="119.1">- by owner.</text>
<text x="299.1" y="116.2">for future installation.</text>
<text x="203.1" y="128.8">Demolish</text>
<text x="203.1" y="131.7">Existing Fire</text>
<text x="216.2" y="126.9">1</text>
<text x="343.4" y="128.9">New DP &amp; SW</text>
<text x="155.6" y="135.2">1</text>
<text x="159.9" y="134.5">Demolish linen</text>
<text x="160" y="137.4">cupboard.</text>
<text x="203.2" y="134.6">Place.</text>
<text x="339.7" y="136.4">Remove DP</text>
<text x="341.6" y="140.3">New 350x350</text>
<text x="341.6" y="143.2">Rendered brick</text>
<text x="362.7" y="142.2" transform="rotate(-90 362.7 142.2)">900</text>
<text x="372.3" y="139.6" transform="rotate(-90 372.3 139.6)">350</text>
<text x="150.2" y="144.4">Line of Proposed</text>
<text x="150.2" y="147.3">First Floor over</text>
<text x="202.3" y="149.2">T.V.</text>
<text x="227.5" y="147.5">Line of SW</text>
<text x="341.7" y="146.1">column</text>
<text x="351.3" y="147.7">2</text>
<text x="150.3" y="150.2">shown dotted.</text>
<text x="181.2" y="153.2">Up</text>
<text x="227.6" y="150.4">bulkhead over.</text>
<text x="66.8" y="159.7">WATER</text>
<text x="182.6" y="160.5">s</text>
<text x="191.8" y="157.6">Demolish</text>
<text x="191.9" y="160.5">existing walls</text>
<text x="229" y="160.9">s</text>
<text x="235.4" y="161.4">HWU</text>
<text x="245.9" y="160.9">Walls shown</text>
<text x="298.1" y="156.1">T&amp;G</text>
<text x="298.3" y="158.9">DP (Remove)</text>
<text x="108.1" y="168">Elec. POA to</text>
<text x="191.9" y="163.5">shown dashed</text>
<text x="198.6" y="167.7">1</text>
<text x="245.8" y="166.8">removal creating</text>
<text x="245.8" y="163.9">dashed for future</text>
<text x="276.6" y="162.3">ST</text>
<text x="287.6" y="162.2">EF</text>
<text x="340.4" y="162.2">Line of new steps over</text>
<text x="340.5" y="165.1">-by owner.</text>
<text x="108.1" y="170.9">remain</text>
<text x="232.3" y="170.9">MH</text>
<text x="245.8" y="169.7">new Kitchen/Living.</text>
<text x="245.8" y="172.6">- by owner.</text>
<text x="373.8" y="168.9" transform="rotate(-90 373.8 168.9)">4369</text>
<text x="381.6" y="168.9" transform="rotate(-90 381.6 168.9)">5069</text>
<text x="236.4" y="178.4">HL</text>
<text x="116.3" y="185.1">Replace</text>
<text x="191.6" y="184">Provide painting to new</text>
<text x="297.3" y="180.7">WL</text>
<text x="323.9" y="185.6">2</text>
<text x="116.4" y="188">remaining</text>
<text x="116.4" y="190.9">ground floor</text>
<text x="191.6" y="186.9">Living/Stairwell</text>
<text x="303.3" y="186.4">Remove Pergola</text>
<text x="303.4" y="189.3">over courtyard</text>
<text x="340.4" y="189.9">New 350x350</text>
<text x="360.6" y="190.3">2</text>
<text x="372.8" y="186.6" transform="rotate(-90 372.8 186.6)">350</text>
<text x="385.5" y="189.6" transform="rotate(-90 385.5 189.6)">(Site check to clear existing retaining wall)</text>
<text x="116.4" y="193.9">roof over</text>
<text x="131.4" y="194">T</text>
<text x="137.8" y="194.1">DP</text>
<text x="150.2" y="194">MB</text>
<text x="190.9" y="194.1">WL</text>
<text x="200.7" y="197.8">Replace Existing Ceiling</text>
<text x="206.3" y="193.9">SD</text>
<text x="224.3" y="194.1">HWU</text>
<text x="242.2" y="194">G</text>
<text x="295.4" y="195.2">New DP &amp; SW</text>
<text x="340.4" y="192.8">Rendered brick</text>
<text x="340.5" y="195.7">column</text>
<text x="196.3" y="199.4">1</text>
<text x="200.7" y="200.7">Lining and Install</text>
<text x="200.7" y="203.6">Plaster Cornices.</text>
<text x="339.7" y="200.4">Remove DP</text>
<text x="229" y="207">Provide new drainage</text>
<text x="229" y="210">stack if possible</text>
<text x="256.3" y="211.2">New double hung windows</text>
<text x="256.5" y="214.1">and 450mm shading</text>
<text x="256.4" y="220">installation.</text>
<text x="256.5" y="217">device for future</text>
<text x="256.4" y="222.9">- by owner.</text>
<text x="330.7" y="239.3">350</text>
<text x="308.4" y="250">3500</text>
<text x="19.7" y="283.8">FOR:</text>
<text x="137.3" y="283.6">AT:</text>
<text x="283" y="283.9">SCALE:</text>
<text x="311.6" y="283.9">SHEET:</text>
<text x="340.8" y="283.9">JOB NO:</text>
</g>
<g font-size="2.6" fill="#f00">
<text x="326.5" y="213.4">Changes to existing approved DA</text>
<text x="326.4" y="216.4">604/2013 shown coloured. Minimal</text>
<text x="326.5" y="219.3">external changes in design, which</text>
<text x="326.4" y="222.2">include windows reduced/altered</text>
</g>
<g font-size="2.2">
<text x="183.8" y="142.7">2</text>
<text x="187.2" y="142.7">3</text>
<text x="191.3" y="142.7">4</text>
<text x="193.9" y="142.8">5</text>
<text x="196" y="142.8">6</text>
<text x="198.5" y="142.9">7</text>
<text x="200.9" y="143">8</text>
<text x="203.4" y="142.9">9</text>
<text x="180.7" y="149.6">1</text>
</g>
</svg>
